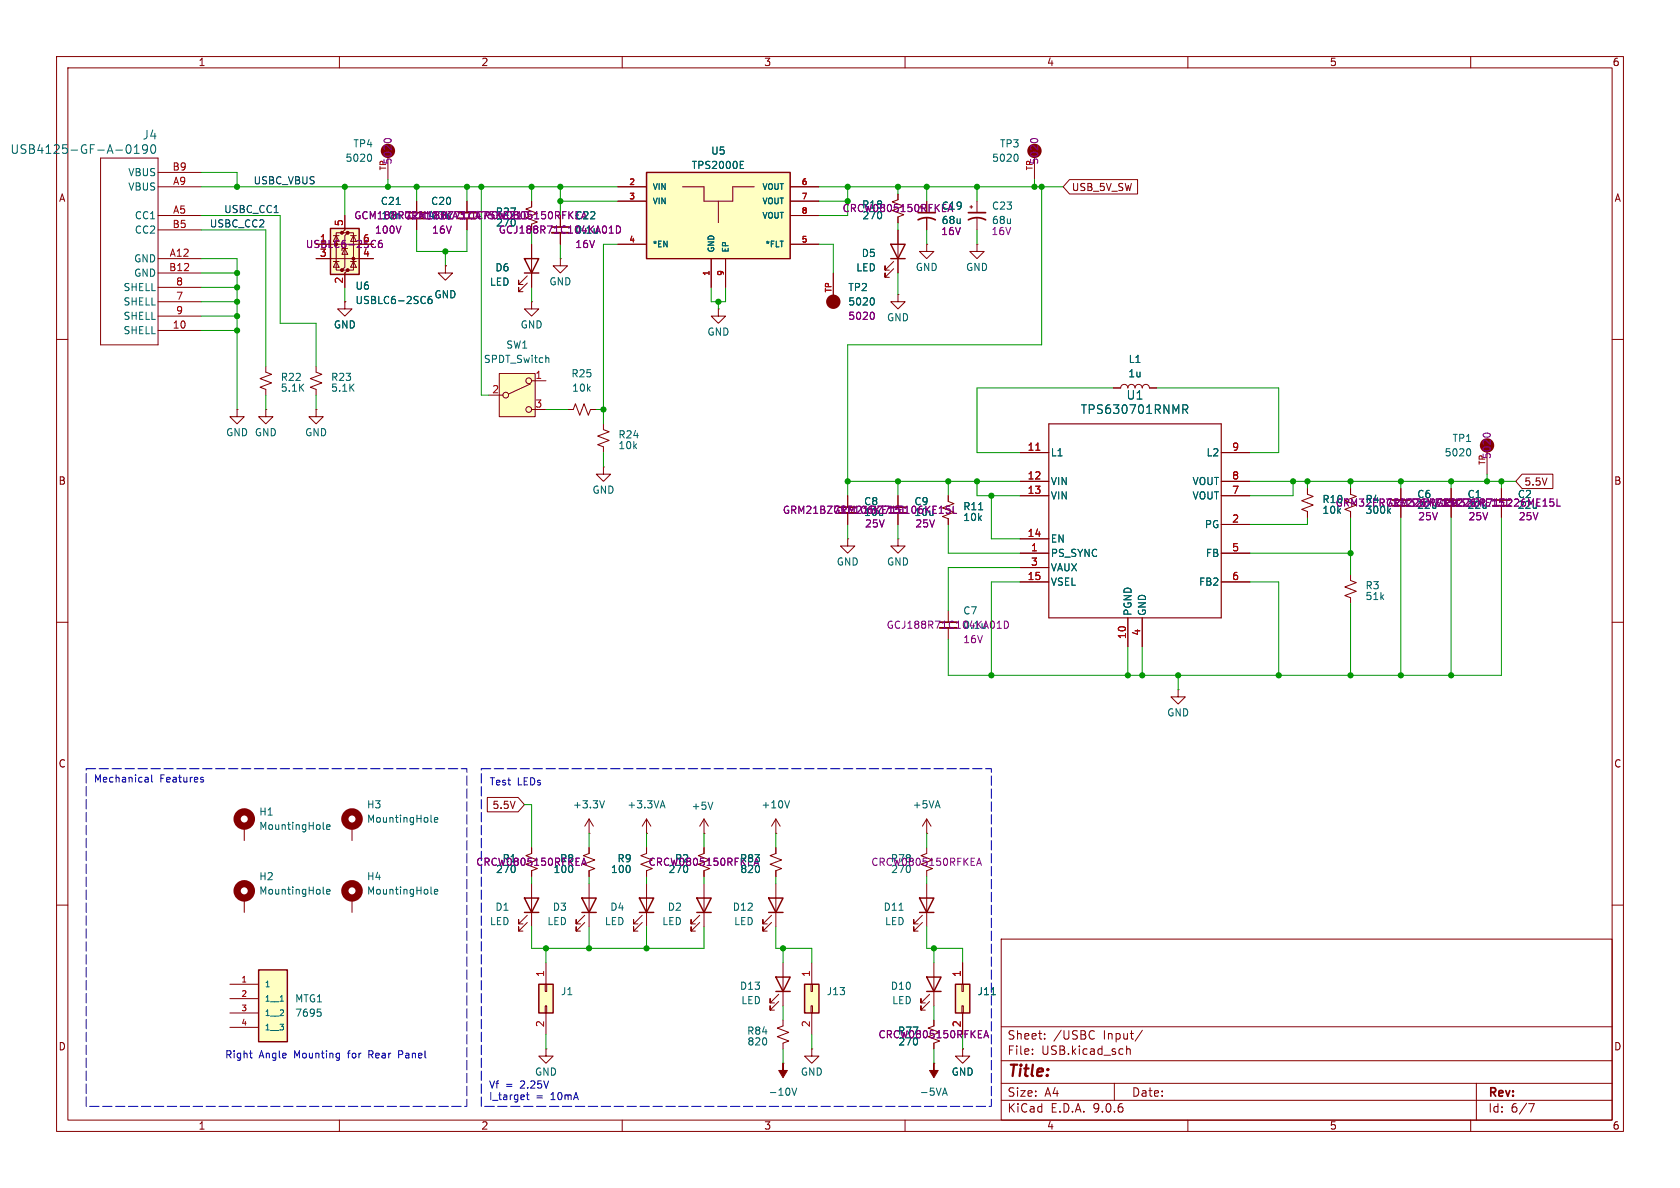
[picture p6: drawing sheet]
<svg xmlns="http://www.w3.org/2000/svg" width="297mm" height="210mm" viewBox="0 0 297 210" stroke-linecap="round" stroke-linejoin="round" font-family="sans-serif">
<g fill="none" stroke="#840000" stroke-width=".18">
<path d="M10 10h277v190h-277zM12 12h273v186h-273zM60 10v2M110 10v2M160 10v2M210 10v2M260 10v2M73.7 35.6v2M73.7 38.6v2M158.7 34.3v1l-1 .4 2.1 .7-2.1 .8 2.1 .8-1.1 .4v1M163.8 38.6v2M171.4 36.6h.6"/>
<path d="M171.7 36.3v.5M172.7 35.6v2M172.7 38.6v2M182.9 26.7v5.1M61 53.3v1.3h-1.3l1.3 1.3 1.2-1.3h-1.2M61 53.3h.1M78.7 47v1.3h-1.2l1.2 1.2 1.3-1.2h-1.3M78.7 47h.1M147.3 48.3v5M158 47.5l-1.5 1.5v-.7v.7h.7M158 46.2l-1.5 1.6v-.8v.8h.7M158.7 52.1v1.2h1.3l-1.3 1.3-1.2-1.3h1.2"/>
<path d="M158.7 52.1h.1M158.7 40.6v7.7M163.8 43.2v1.3h1.3l-1.3 1.2-1.2-1.2h1.2M163.8 43.2h.1M172.7 43.2v1.3h1.3l-1.3 1.2-1.3-1.2h1.3M172.7 43.2h.1M10 60h2M196.8 68.6h1.3a.64 .64 0 0 1 .7-.7 .64 .64 0 0 1 .6 .7 .64 .64 0 0 1 .6-.7 .64 .64 0 0 1 .7 .7 .64 .64 0 0 1 .6-.7 .64 .64 0 0 1 .6 .7 .64 .64 0 0 1 .7-.7 .64 .64 0 0 1 .6 .7h1.3M262.9 78.7v5.1M285 60h2M149.9 95.3v1.2h1.2l-1.2 1.3-1.3-1.3h1.3M149.9 95.3h.1"/>
<path d="M158.7 95.3v1.2h1.3l-1.3 1.3-1.2-1.3h1.2M158.7 95.3h.1M158.7 87.6v2.1M158.7 90.7v2M167.6 87.6v1l1.1 .4-2.1 .8 2.1 .8-2.1 .7 1 .4v1M180.3 80h5.1M180.3 85.1h5.1M180.3 87.6h5.1M180.3 95.3h5.1M180.3 97.8h5.1M215.9 80h5.1M215.9 85.1h5.1"/>
<path d="M215.9 87.6h5.1M215.9 97.8h5.1M215.9 92.7h5.1M231.1 86.4v1l1.1 .4-2.1 .7 2.1 .8-2.1 .7 1 .4v1M238.8 86.4v1l1 .4-2.1 .7 2.1 .8-2.1 .7 1.1 .4v1M247.6 86.4v2M247.6 89.4v2M256.5 86.4v2M256.5 89.4v2M265.4 86.4v2M265.4 89.4v2M10 110h2"/>
<path d="M180.3 100.3h5.1M180.3 102.9h5.1M199.4 109.2v5.1M201.9 109.2v5.1M215.9 102.9h5.1M238.8 101.6v1l1 .4-2.1 .8 2.1 .7-2.1 .8 1.1 .4v1M285 110h2M137.2 156.2v7.6M10 160h2M136.4 163.1l-1.5 1.5v-.8v.8h.7M136.4 161.8l-1.5 1.5v-.7v.7h.7M164.3 177l-1.5 1.6v-.8v.8h.8"/>
<path d="M164.3 175.8l-1.5 1.5v-.8v.8h.8M165.1 170.2v7.6M177 166h108v32h-108zM285 160h2M60 198v2M110 198v2M143.5 185.4v1.3h1.3l-1.3 1.3-1.3-1.3h1.3M143.5 185.4h.1M160 198v2M165.1 180.3v1.1l-1 .3 2 .8-2 .8 2 .7-1 .4v1M170.2 185.4v1.3h1.2l-1.2 1.3-1.3-1.3h1.3M170.2 185.4h.1"/>
<path d="M177 194.5h108M177 191.5h108M177 187.5h108M177 181.5h108M182.5 186.3v.1M182.5 185.5v.1M184.7 183.6v.1M184.7 182.8v.1M193.2 182.2l.3 .1M193.5 183.6l-.3 .1M197 191.5v3M199.2 184.9v1.5"/>
<path d="M199.2 185.5l.2-.1 .3 .1 .1 .9M202 182.1l-1.3 2M210 198v2M260 198v2M261 191.5v6.5M270.2 195.1h1l-.6 1.5"/>
</g>
<circle cx="147.3" cy="53.3" r=".63" fill="none" stroke="#840000" stroke-width="1.3"/>
<path d="M70 36.1h.8M179.7 27.2a.79 .79 0 0 1 0 1.3M154.3 52.6a.79 .79 0 0 1 0 1.3M209.1 71.6h.6l.3 .3-.2 .4-.7 .1M209.5 72.4l.5 .7M259.7 79.3a.79 .79 0 0 1 0 1.3M173 90.1h.7M245.5 90.3l.3 .4" fill="none" stroke="#006464" stroke-width=".18"/>
<path d="M182.2 24.8a.79 .79 0 0 1 1.3 0M154.3 55.2a.79 .79 0 0 1 0 1.3M262.2 76.9a.79 .79 0 0 1 1.3 0M167.3 89.5h.6M167.4 90h.3l.3 .2-.1 .4-.5 .1M168.5 89.5v1.2h.6M274 88.2h.7M274.6 88.8l.1 .1-.1 .5M275.3 88.2v1.3h.6M173.9 183.5l.5-1.3 .4 1.3M174.1 183.1h.6" fill="none" stroke="#840084" stroke-width=".18"/>
<path d="M157.5 43.2h2.5l-1.3 2.5zM157.5 45.7h2.5M135.9 158.8h2.5l-1.2 2.5zM135.9 161.3h2.5M163.8 172.7h2.6l-1.3 2.6zM163.8 175.3h2.6" fill="none" stroke="#840000" stroke-width=".25"/>
<path d="M72.1 37.6h3.1M162.3 38.9a3.2 3.2 0 0 1 3.1 0M162.3 37.6h3.1M171.2 38.9a3.2 3.2 0 0 1 3 0M171.2 37.6h3M157.2 89.7h3.1M246.1 88.4h3.1M255 88.4h3.1M263.9 88.4h3.1" fill="none" stroke="#840000" stroke-width=".3"/>
<path d="M72.1 38.6h3.1M157.2 90.7h3.1M246.1 89.4h3.1M255 89.4h3.1M263.9 89.4h3.1" fill="none" stroke="#840000" stroke-width=".33"/>
<path d="M185.4 74.9h30.5v34.3h-30.5z" fill="none" stroke="#840000" stroke-width=".2"/>
<path d="M183.1 79.6h.7" fill="none" stroke="#a90000" stroke-width=".18"/>
<path d="M58.4 40.4h5.1v8.1h-5.1z" fill="#ffffc2"/>
<g fill="#840000" stroke="#840000" stroke-width=".18">
<circle cx="60.5" cy="41.1" r=".25"/>
<circle cx="60.5" cy="47.8" r=".25"/>
<circle cx="61.5" cy="41.1" r=".25"/>
<circle cx="61.5" cy="47.8" r=".25"/>
<circle cx="62.5" cy="45.7" r=".25"/>
</g>
<g fill="none" stroke="#840000" stroke-width=".18">
<path d="M17.8 27.9h10.1v33.1h-10.1zM27.9 30.5h7.7M27.9 38.1h7.7M27.9 33h7.7M61 38.1v2.5l-.5 .5h1l-.5 .6v5.5l-.5 .6h1l-.5 .5v2.5M27.9 45.7h7.7M27.9 40.6h7.7M27.9 48.3h7.7M27.9 50.8h7.7M27.9 53.3h7.7M27.9 55.9h7.7M27.9 58.4h7.7"/>
<path d="M55.9 45.7h10.1M58.4 43.2h5.1M58.9 46.2h1M58.9 41.7h1M59.4 41.7l.5 1h-1zM59.4 46.2l.5 1h-1zM60.5 41.1h-1.1v6.7h1.1M61 43.9l.5 1.1h-1zM61.5 41.1h1v6.7h-1M62 46.2h1M62 41.7h1M62.5 41.7l.5 1h-1z"/>
<path d="M62.5 46.2l.5 1h-1zM167.6 108v2M167.6 111v2M208.3 121.9v1.3h1.2l-1.2 1.3-1.3-1.3h1.3M208.3 121.9h.1"/>
</g>
<path d="M58.4 40.4h5.1v8.1h-5.1z" fill="none" stroke="#840000" stroke-width=".25"/>
<path d="M22.7 25.6a.83 .83 0 0 1 .5 .6 .83 .83 0 0 1-.3 .8l-.2 .1M23.7 27.1h.9M23.7 26l.5-.4v1.5M25.5 25.6l-.3 .3 .1 .5 .5 .1 .3-.3M25.8 25.6l.2 .1a1.01 1.01 0 0 1-.4 1.4h-.3M27 25.6a.95 .95 0 0 0 0 1.5 .83 .83 0 0 0 .6-.6 .83 .83 0 0 0-.3-.8l-.1-.1M76.3 52.4l-.4 .1a.86 .86 0 0 0 0 1.2l.4-.2M76.3 52.9h-.4l-.2 .2" fill="none" stroke="#006464" stroke-width=".18"/>
<path d="M67.5 42.5l-.4 .1a.86 .86 0 0 0 0 1.2l.5-.2v-.4l-.2-.2h-.4l-.1 .2M176.3 111.1h.7M177.6 109.8a.64 .64 0 0 1 .7 .6 .64 .64 0 0 1-.7 .7z" fill="none" stroke="#840084" stroke-width=".18"/>
<path d="M166.1 110h3.1" fill="none" stroke="#840000" stroke-width=".3"/>
<path d="M166.1 111h3.1" fill="none" stroke="#840000" stroke-width=".33"/>
<path d="M168.9 174h2.5v5.1h-2.5z" fill="#ffffc2"/>
<path d="M102.9 158.8h2.5l-1.3 2.5zM113 158.8h2.6l-1.3 2.5zM102.9 161.3h2.5M113 161.3h2.6M168.9 174h2.5v5.1h-2.5z" fill="none" stroke="#840000" stroke-width=".25"/>
<g fill="none" stroke="#840000" stroke-width=".18">
<path d="M68.6 26.7v5.1M104.1 147.3h.1M104.1 149.9v1l-1 .4 2.1 .7-2.1 .8 2.1 .7-1.1 .4v1M104.1 144.8l-.7 1.3M104.1 144.8l.8 1.3M104.1 144.8v2.5M104.1 156.2v7.6M114.3 149.9v1l-1 .4 2 .7-2 .8 2 .7-1 .4v1M114.3 147.3h.1M114.3 144.8v2.5M114.3 156.2v7.6M114.3 144.8l-.8 1.3"/>
<path d="M114.3 144.8l.8 1.3M124.5 149.9v1l-1.1 .4 2.1 .7-2.1 .8 2.1 .7-1 .4v1M124.5 147.3h.1M124.5 144.8v2.5M124.5 144.8l-.8 1.3M124.5 144.8l.7 1.3M137.2 149.9v1l-1.1 .4 2.1 .7-2.1 .8 2.1 .7-1 .4v1M137.2 147.3h.1M137.2 144.8v2.5M137.2 144.8l-.8 1.3M137.2 144.8l.7 1.3M163.8 147.3h.1"/>
<path d="M163.8 144.8l-.7 1.3M163.8 144.8l.8 1.3M163.8 144.8v2.5M103.4 163.1l-1.5 1.5v-.8v.8h.7M103.4 161.8l-1.5 1.5v-.7v.7h.7M113.5 163.1l-1.5 1.5v-.8v.8h.8M113.5 161.8l-1.5 1.5v-.7v.7h.8M170.1 174h.2v1.3h-.2zM170.1 177.8h.2v1.3h-.2zM170.2 170.2v3.8M170.2 179.1v3.8M96.5 185.4v1.3h1.3l-1.3 1.3-1.3-1.3h1.3"/>
<path d="M96.5 185.4h.1"/>
</g>
<path d="M65.4 27.2a.79 .79 0 0 1 0 1.3M106.9 141.5l-.5 1.3M116.8 142.5h.6M117.1 141.5l.5 1.3M126 141.8l-.4 1.3M139.6 141.5l-.4 1.3M175.3 175.8h.7" fill="none" stroke="#006464" stroke-width=".18"/>
<path d="M67.9 24.8a.79 .79 0 0 1 1.3 0" fill="none" stroke="#840084" stroke-width=".18"/>
<path d="M95.2 174h2.6v5.1h-2.6z" fill="#ffffc2"/>
<path d="M92.7 158.8h2.5l-1.2 2.5zM123.2 158.8h2.5l-1.2 2.5zM162.6 158.8h2.5l-1.3 2.5zM92.7 161.3h2.5M95.2 174h2.6v5.1h-2.6zM123.2 161.3h2.5M137.2 172.7h2.5l-1.3 2.6zM137.2 175.3h2.5M162.6 161.3h2.5" fill="none" stroke="#840000" stroke-width=".25"/>
<g fill="none" stroke="#840000" stroke-width=".18">
<path d="M82.5 35.6v2M82.5 38.6v2M94 35.6v1l-1 .4 2 .7-2 .8 2 .7-1 .4M99.1 38.1v2M99.1 41.1v2.1M127 54.6v1.3h1.3l-1.3 1.3-1.3-1.3h1.3M127 54.6h.1M100.3 72.4h1l.4-1 .8 2 .8-2 .7 2 .4-1h1M106.7 74.9v1l1 .4-2 .8 2 .8-2 .7 1 .4v1M106.7 82.6v1.2h1.2l-1.2 1.3-1.3-1.3h1.3M106.7 82.6h.1M149.9 87.6v2.1"/>
<path d="M149.9 90.7v2M94 156.2v7.6M124.5 156.2v7.6M163.8 156.2v7.6M93.2 163.1l-1.5 1.5v-.8v.8h.8M93.2 161.8l-1.5 1.5v-.7v.7h.8M96.4 174h.2v1.3h-.2zM96.4 177.8h.2v1.3h-.2zM96.5 170.2v3.8M96.5 179.1v3.8M123.7 163.1l-1.5 1.5v-.8v.8h.7M123.7 161.8l-1.5 1.5v-.7v.7h.7"/>
<path d="M137.7 177l-1.6 1.6v-.8v.8h.8M137.7 175.8l-1.6 1.5v-.8v.8h.8M138.4 170.2v7.6M163.1 163.1l-1.6 1.5v-.8v.8h.8M163.1 161.8l-1.6 1.5v-.7v.7h.8M138.4 188h.1M138.4 180.3v1.1l-1 .3 2 .8-2 .8 2 .7-1 .4v1M165.1 188h.1"/>
</g>
<g fill="#840000" stroke="#840000" stroke-width=".18">
<path d="M138.4 188v1.2h.8l-.8 1.3-.7-1.3h.7z"/>
<path d="M165.1 188v1.2h.8l-.8 1.3-.8-1.3h.8z"/>
</g>
<path d="M158.9 160.9h.8M140 192.3l.4 1.3 .4-1.3M166.7 193.3h.6M167 192.3l.5 1.3" fill="none" stroke="#006464" stroke-width=".18"/>
<path d="M81 37.6h3.1M97.5 40.1h3.1M148.3 89.7h3.1" fill="none" stroke="#840000" stroke-width=".3"/>
<path d="M81 38.6h3.1M97.5 41.1h3.1M148.3 90.7h3.1" fill="none" stroke="#840000" stroke-width=".33"/>
<path d="M109 39.9a.64 .64 0 0 1 .7 .7 .64 .64 0 0 1-.7 .6zM107.7 41.2h.7" fill="none" stroke="#840084" stroke-width=".18"/>
<path d="M114.3 30.5h25.4v15.2h-25.4z" fill="#ffffc2"/>
<path d="M114.3 30.5h25.4v15.2h-25.4z" fill="none" stroke="#840000" stroke-width=".25"/>
<g fill="none" stroke="#840000" stroke-width=".18">
<path d="M109.2 33h5.1M109.2 35.6h5.1M120.6 33h3.9v2.6h5v-2.6h3.8M127 35.6v3.8M139.7 33h5.1M139.7 35.6h5.1M139.7 38.1h5.1M94 53.3v1.3h1.2l-1.2 1.3-1.3-1.3h1.3M94 53.3h.1M109.2 43.2h5.1M125.7 45.7v5.1M128.3 45.7v5.1"/>
<path d="M139.7 43.2h5.1"/>
</g>
<path d="M130.9 29.1h.4M130.9 29.8h.6M130.9 28.5h.6" fill="none" stroke="#006464" stroke-width=".18"/>
<path d="M88.3 66h6.3v7.7h-6.3z" fill="#ffffc2"/>
<g fill="none" stroke="#840000" stroke-width=".18">
<path d="M93.2 50l-1.5 1.6v-.8v.8h.8M93.2 48.8l-1.5 1.5v-.8v.8h.8M94 43.2v7.6M99.1 45.7v1.3h1.2l-1.2 1.3-1.3-1.3h1.3M99.1 45.7h.1M86.4 69.9h2.5M88.3 66h6.3v7.7h-6.3zM93.8 67.9l-3.9 1.7M94 67.3h2.5M94 72.4h2.5M43.2 158.8v2.5M62.2 158.8v2.5"/>
<circle cx="89.4" cy="69.9" r=".51"/>
<circle cx="93.5" cy="72.4" r=".51"/>
<circle cx="93.5" cy="67.3" r=".51"/>
</g>
<path d="M96.9 63.2l.1 .2v.7M57.1 157.9l.2 .2M57.7 157.6l.6-.1v-.2l-.4-.1-.2 .2 .1 .6h.5M76.2 157.9l.2 .2M76.8 157.6l.6-.1-.1-.2-.3-.1-.2 .2 .1 .6h.4" fill="none" stroke="#006464" stroke-width=".18"/>
<path d="M92.7 45.7h2.5l-1.2 2.6zM92.7 48.3h2.5" fill="none" stroke="#840000" stroke-width=".25"/>
<g fill="none" stroke="#840000" stroke-width="1.3">
<circle cx="43.2" cy="157.5" r="1.27"/>
<circle cx="62.2" cy="157.5" r="1.27"/>
</g>
<path d="M45.7 171.5h5.1v12.7h-5.1z" fill="#ffffc2"/>
<path d="M45.7 171.5h5.1v12.7h-5.1z" fill="none" stroke="#840000" stroke-width=".25"/>
<g fill="none" stroke="#840000" stroke-width=".18">
<path d="M41.9 72.4v1.3h-1.3l1.3 1.2 1.3-1.2h-1.3M41.9 72.4h.1M47 64.8v1l1 .4-2 .7 2 .8-2 .8 1 .3v1.1M47 72.4v1.3h-1.3l1.3 1.2 1.3-1.2h-1.3M47 72.4h.1M55.9 64.8v1l1 .4-2 .7 2 .8-2 .8 1 .3v1.1M55.9 72.4v1.3h-1.3l1.3 1.2 1.2-1.2h-1.2M55.9 72.4h.1M43.2 146.1v2.5M62.2 146.1v2.5M94 149.9v1l-1 .4 2 .7-2 .8 2 .7-1 .4v1M163.8 149.9v1l-1 .4 2 .7-2 .8 2 .7-1 .4v1"/>
<path d="M40.6 174h5.1M40.6 176.5h5.1M40.6 179.1h5.1M40.6 181.6h5.1"/>
</g>
<path d="M57.1 146.4l.2 .2M57.7 146.2l.6-.1v-.3h-.4l-.2 .2 .1 .6h.5M76.2 145.2l.2 .2M76.8 144.9l.6-.1-.1-.2-.3-.1-.2 .2 .1 .6h.4M49.5 177h.6M56.1 178.4h.6M56.5 178.9l.3 .2v.3l-.3 .2" fill="none" stroke="#006464" stroke-width=".18"/>
<g fill="none" stroke="#840000" stroke-width="1.3">
<circle cx="43.2" cy="144.8" r="1.27"/>
<circle cx="62.2" cy="144.8" r="1.27"/>
</g>
<path d="M102.8 153l.4-1.3 .5 1.3M102.9 152.6h.6M172.7 153l.4-1.3 .4 1.3M172.8 152.6h.6" fill="none" stroke="#840084" stroke-width=".18"/>
<path d="M142.2 174h2.6v5.1h-2.6z" fill="#ffffc2"/>
<path d="M142.2 174h2.6v5.1h-2.6z" fill="none" stroke="#840000" stroke-width=".25"/>
<g fill="none" stroke="#840000" stroke-width=".18">
<path d="M61 38.1v2.5M73.7 35.6v2M73.7 38.6v2M82.5 35.6v2M82.5 38.6v2M94 35.6v1M99.1 38.1v2M109.2 33h5.1M109.2 35.6h5.1M139.7 33h5.1M139.7 35.6h5.1M139.7 38.1h5.1"/>
<path d="M158.7 34.3v1M158.7 38.4v1M163.8 38.6v2M189.1 31.7h12v2.6h-12l-1.1-1.3zM55.9 45.7h2.5M61 53.3h.1M61 48.3v2.5M63.5 45.7h2.5M78.7 47h.1M94 43.2v2.5M94 48.3v2.5M99.1 41.1v2.1"/>
<path d="M109.2 43.2h5.1M125.7 45.7v5.1M128.3 45.7v5.1M139.7 43.2h5.1M147.3 48.3v5M158.7 40.6v2.6M158.7 45.7v2.6M196.8 68.6h1.3M203.2 68.6h1.3M149.9 87.6v2.1M149.9 90.7v2M158.7 87.6v2.1"/>
<path d="M158.7 90.7v2M167.6 87.6v1M167.6 91.7v1M180.3 80h5.1M180.3 85.1h5.1M180.3 87.6h5.1M180.3 95.3h5.1M180.3 97.8h5.1M215.9 80h5.1M215.9 85.1h5.1M215.9 87.6h5.1M215.9 97.8h5.1"/>
<path d="M215.9 92.7h5.1M231.1 86.4v1M231.1 90.4v1M238.8 86.4v1M238.8 90.4v1M247.6 86.4v2M247.6 89.4v2M256.5 86.4v2M256.5 89.4v2M265.4 86.4v2M265.4 89.4v2M269.1 83.8h5.4v2.6h-5.4l-1.1-1.3z"/>
<path d="M180.3 100.3h5.1M180.3 102.9h5.1M199.4 109.2v5.1M201.9 109.2v5.1M215.9 102.9h5.1M86.2 141h5.4l1.1 1.2-1.1 1.3h-5.4zM94 149.9v1M94 153.9v1M104.1 149.9v1M104.1 153.9v1M114.3 149.9v1M114.3 153.9v1"/>
<path d="M124.5 149.9v1M124.5 153.9v1M137.2 149.9v1M137.2 153.9v1M143.4 174h.2v1.3h-.2zM143.4 177.8h.2v1.3h-.2zM143.5 170.2v3.8M143.5 179.1v3.8M170.2 170.2v3.8M170.2 179.1v3.8M165.1 180.3v1.1M165.1 184.4v1"/>
<path d="M170.2 185.4h.1"/>
</g>
<g fill="none" stroke="#009600" stroke-width=".18">
<path d="M35.6 33h73.6M35.6 30.5h6.3v2.5M35.6 38.1h13.9v19.1h6.4v7.6M61 33v5.1M68.6 31.8v1.2M73.7 33v2.6M82.5 33v2.6M85.1 33v36.9h1.3M94 33v2.6M99.1 33v5.1M99.1 35.6h10.1M144.8 33h43.2"/>
<path d="M144.8 38.1h5.1M149.9 33v2.6h-5.1M158.7 33v1.3M158.7 39.4v1.2M163.8 33v2.6M172.7 33v2.6M182.9 31.8v1.2M184.1 33v28h-34.2v26.6M35.6 45.7h6.3v26.7M35.6 40.6h11.4v24.2M35.6 53.3h6.3M35.6 55.9h6.3"/>
<path d="M35.6 58.4h6.3M35.6 48.3h6.3M35.6 50.8h6.3M61 50.8v2.5M73.7 40.6v3.9h8.8v-3.9M78.7 44.5v2.5M94 40.6v2.6M94 50.8v2.5M99.1 43.2v2.5M109.2 43.2h-2.5v31.7M125.7 50.8v2.5h2.6v-2.5M127 53.3v1.3"/>
<path d="M144.8 43.2h2.5v5.1M158.7 48.3v3.8M163.8 40.6v2.6M172.7 40.6v2.6M47 69.9v2.5M55.9 69.9v2.5M96.5 72.4h3.8M105.4 72.4h1.3M196.8 68.6h-24.1v11.4h7.6M204.5 68.6h21.6v11.4h-5.1M106.7 80v2.6M149.9 85.1h30.4"/>
<path d="M149.9 92.7v2.6M158.7 85.1v2.5M158.7 92.7v2.6M167.6 92.7v5.1h12.7M167.6 85.1v2.5M172.7 85.1v2.5h7.6M175.3 87.6v7.7h5M221 97.8h17.8M221 85.1h47M228.6 85.1v2.5h-7.6M231.1 85.1v1.3M231.1 91.4v1.3h-10.1"/>
<path d="M238.8 85.1v1.3M238.8 91.4v10.2M247.6 85.1v1.3M247.6 91.4v28M256.5 85.1v1.3M256.5 91.4v28M262.9 83.8v1.3M265.4 91.4v28h-97.8v-6.4M265.4 85.1v1.3M180.3 102.9h-5v16.5M180.3 100.3h-12.7v7.7M199.4 114.3v5.1"/>
<path d="M201.9 114.3v5.1M208.3 119.4v2.5M221 102.9h5.1v16.5M238.8 106.7v12.7M92.7 142.2h1.3v7.7M94 154.9v1.3M104.1 147.3v2.6M104.1 154.9v1.3M114.3 147.3v2.6M114.3 154.9v1.3M124.5 147.3v2.6M124.5 154.9v1.3"/>
<path d="M137.2 147.3v2.6M137.2 154.9v1.3M163.8 147.3v2.6M163.8 154.9v1.3M94 163.8v3.8h30.5v-3.8M96.5 167.6v2.6M104.1 163.8v3.8M114.3 163.8v3.8M137.2 163.8v3.8h6.3v2.6M138.4 167.6v2.6M138.4 177.8v2.5M163.8 163.8v3.8h6.4v2.6"/>
<path d="M165.1 167.6v2.6M165.1 177.8v2.5M96.5 182.9v2.5M138.4 185.4v2.6M143.5 182.9v2.5M165.1 185.4v2.6M170.2 182.9v2.5"/>
</g>
<g fill="none" stroke="#0000c2" stroke-width=".18">
<path d="M25.8 137.4h.2l.2 .2v.7M26.2 138.2l-.4 .1M26.2 137.7l-.4 .1M26.8 137v1.1l.2 .2M35.6 137.4l.3 .1M35.6 137.8l.3 .1 .1 .2-.2 .2h-.2M44.1 186.2h.5M44.4 187h.2M59.7 186.2h.3M60 187h-.3M60 186.2v1l-.2 .2M70.5 186.4h.5"/>
<path d="M71 185.7h-.5v1.3M93.1 193.5h.4M93.2 193.1v1.1l.3 .2"/>
</g>
<path d="M15.2 135.9h67.3v59.7h-67.3zM85.1 135.9h90.2v59.7h-90.2z" fill="none" stroke="#0000c2" stroke-width=".18" stroke-dasharray="1.7 .6"/>
<path d="M70 36.1h.8M130.9 29.1h.4M130.9 29.8h.6M130.9 28.5h.6M76.3 52.4l-.4 .1a.86 .86 0 0 0 0 1.2l.4-.2M76.3 52.9h-.4l-.2 .2M154.3 52.6a.79 .79 0 0 1 0 1.3M209.1 71.6h.6l.3 .3-.2 .4-.7 .1M209.5 72.4l.5 .7M173 90.1h.7M245.5 90.3l.3 .4M175.3 175.8h.7" fill="none" stroke="#006464" stroke-width=".18"/>
<g fill="none" stroke="#840084" stroke-width=".18">
<path d="M109 39.9a.64 .64 0 0 1 .7 .7 .64 .64 0 0 1-.7 .6zM67.5 42.5l-.4 .1a.86 .86 0 0 0 0 1.2l.5-.2v-.4l-.2-.2h-.4l-.1 .2M107.7 41.2h.7M154.3 55.2a.79 .79 0 0 1 0 1.3M167.3 89.5h.6M167.4 90h.3l.3 .2-.1 .4-.5 .1M168.5 89.5v1.2h.6M274 88.2h.7M274.6 88.8l.1 .1-.1 .5M275.3 88.2v1.3h.6M102.8 153l.4-1.3 .5 1.3M102.9 152.6h.6"/>
<path d="M173.9 183.5l.5-1.3 .4 1.3M174.1 183.1h.6"/>
</g>
<path d="M183.1 79.6h.7" fill="none" stroke="#a90000" stroke-width=".18"/>
<g fill="#009600" stroke="#009600" stroke-width=".18">
<circle cx="247.6" cy="85.1" r=".46"/>
<circle cx="247.6" cy="119.4" r=".46"/>
<circle cx="256.5" cy="119.4" r=".46"/>
<circle cx="265.4" cy="85.1" r=".46"/>
<circle cx="238.8" cy="97.8" r=".46"/>
<circle cx="238.8" cy="119.4" r=".46"/>
<circle cx="262.9" cy="85.1" r=".46"/>
<circle cx="256.5" cy="85.1" r=".46"/>
<circle cx="172.7" cy="85.1" r=".46"/>
<circle cx="167.6" cy="85.1" r=".46"/>
<circle cx="149.9" cy="85.1" r=".46"/>
<circle cx="158.7" cy="85.1" r=".46"/>
<circle cx="163.8" cy="33" r=".46"/>
<circle cx="172.7" cy="33" r=".46"/>
<circle cx="149.9" cy="33" r=".46"/>
<circle cx="158.7" cy="33" r=".46"/>
<circle cx="149.9" cy="35.6" r=".46"/>
<circle cx="184.1" cy="33" r=".46"/>
<circle cx="182.9" cy="33" r=".46"/>
<circle cx="228.6" cy="85.1" r=".46"/>
<circle cx="231.1" cy="85.1" r=".46"/>
<circle cx="238.8" cy="85.1" r=".46"/>
<circle cx="226.1" cy="119.4" r=".46"/>
<circle cx="208.3" cy="119.4" r=".46"/>
<circle cx="199.4" cy="119.4" r=".46"/>
<circle cx="201.9" cy="119.4" r=".46"/>
<circle cx="175.3" cy="87.6" r=".46"/>
<circle cx="175.3" cy="119.4" r=".46"/>
<circle cx="68.6" cy="33" r=".46"/>
<circle cx="73.7" cy="33" r=".46"/>
<circle cx="41.9" cy="53.3" r=".46"/>
<circle cx="41.9" cy="48.3" r=".46"/>
<circle cx="41.9" cy="50.8" r=".46"/>
<circle cx="41.9" cy="33" r=".46"/>
<circle cx="78.7" cy="44.5" r=".46"/>
<circle cx="61" cy="33" r=".46"/>
<circle cx="96.5" cy="167.6" r=".46"/>
<circle cx="104.1" cy="167.6" r=".46"/>
<circle cx="114.3" cy="167.6" r=".46"/>
<circle cx="99.1" cy="35.6" r=".46"/>
<circle cx="106.7" cy="72.4" r=".46"/>
<circle cx="82.5" cy="33" r=".46"/>
<circle cx="85.1" cy="33" r=".46"/>
<circle cx="94" cy="33" r=".46"/>
<circle cx="99.1" cy="33" r=".46"/>
<circle cx="127" cy="53.3" r=".46"/>
<circle cx="41.9" cy="55.9" r=".46"/>
<circle cx="41.9" cy="58.4" r=".46"/>
<circle cx="165.1" cy="167.6" r=".46"/>
<circle cx="138.4" cy="167.6" r=".46"/>
</g>
<text font-size="2.8" fill="#840000" x="178" y="190.9">Title:</text>
<g font-size="2.1" fill="#006464">
<text x="1.7" y="27.4">USB4125-GF-A-0190</text>
<text x="25.1" y="24.9">J4</text>
<text x="199.1" y="70.8">U1</text>
<text x="191" y="73.4">TPS630701RNMR</text>
</g>
<g font-size="2.1" fill="#840000">
<text x="178" y="184">Sheet:</text>
<text x="186.2" y="184">/USBC</text>
<text x="195.1" y="184">Input/</text>
<text x="178" y="186.7">File:</text>
<text x="184.1" y="186.7">USB.kicad_sch</text>
<text x="178" y="196.9">KiCad</text>
<text x="178" y="194.1">Size:</text>
<text x="184.7" y="194.1">A4</text>
<text x="185.7" y="196.9">E.D.A.</text>
<text x="193.3" y="196.9">9.0.6</text>
<text x="200" y="194.1">Date:</text>
<text x="263" y="194.3">Rev:</text>
<text x="263" y="196.9">Id:</text>
<text x="267.1" y="196.9">6/7</text>
</g>
<g font-size="1.8" fill="#840000">
<text x="35" y="11.9">1</text>
<text x="85" y="11.9">2</text>
<text x="135" y="11.9">3</text>
<text x="185" y="11.9">4</text>
<text x="235" y="11.9">5</text>
<text x="285" y="11.9">6</text>
<text x="10.3" y="35.9">A</text>
<text x="189.4" y="34">USB_5V_SW</text>
<text x="285.3" y="35.9">A</text>
<text x="148.9" y="37.7">CRCW0805150RFKEAC19</text>
<text x="54" y="44">USBLC6-2SC6</text>
<text x="10.3" y="85.9">B</text>
<text x="269.4" y="86">5.5V</text>
<text x="285.3" y="85.9">B</text>
<text x="10.3" y="135.9">C</text>
<text x="285.3" y="135.9">C</text>
<text x="87" y="143.2">5.5V</text>
<text x="10.3" y="185.9">D</text>
<text x="285.3" y="185.9">D</text>
<text x="35" y="199.9">1</text>
<text x="85" y="199.9">2</text>
<text x="135" y="199.9">3</text>
<text x="185" y="199.9">4</text>
<text x="235" y="199.9">5</text>
<text x="285" y="199.9">6</text>
</g>
<g font-size="1.8" fill="#006464">
<text x="61" y="28.8">5020</text>
<text x="62.4" y="26.3">TP4</text>
<text x="125.6" y="27.5">U5</text>
<text x="175.3" y="28.8">5020</text>
<text x="176.7" y="26.3">TP3</text>
<text x="22.6" y="31.3">VBUS</text>
<text x="22.6" y="33.9">VBUS</text>
<text x="122.2" y="30.1">TPS2000E</text>
<text x="23.7" y="39">CC1</text>
<text x="23.7" y="41.5">CC2</text>
<text x="67.2" y="36.4">C21</text>
<text x="76.1" y="36.4">C20</text>
<text x="84.1" y="39">CRCW0805150RFKEAC22</text>
<text x="175.3" y="37.3">C23</text>
<text x="23.6" y="46.6">GND</text>
<text x="152.2" y="45.6">D5</text>
<text x="21.7" y="51.7">SHELL</text>
<text x="23.6" y="49.1">GND</text>
<text x="62.7" y="53.9">USBLC6-2SC6</text>
<text x="62.7" y="51.4">U6</text>
<text x="76.7" y="52.9">GND</text>
<text x="86.5" y="50.7">LED</text>
<text x="87.5" y="48.2">D6</text>
<text x="97" y="50.6">GND</text>
<text x="149.9" y="51.7">TP2</text>
<text x="151.3" y="48.2">LED</text>
<text x="161.8" y="48.1">GND</text>
<text x="170.7" y="48.1">GND</text>
<text x="21.7" y="54.2">SHELL</text>
<text x="21.7" y="56.7">SHELL</text>
<text x="21.7" y="59.3">SHELL</text>
<text x="58.9" y="58.3">GND</text>
<text x="91.9" y="58.3">GND</text>
<text x="125" y="59.5">GND</text>
<text x="149.9" y="54.2">5020</text>
<text x="156.7" y="57">GND</text>
<text x="85.4" y="64.4">SPDT_Switch</text>
<text x="89.4" y="61.8">SW1</text>
<text x="199.4" y="64.4">L1</text>
<text x="49.5" y="67.5">R22</text>
<text x="49.5" y="69.4">5.1K</text>
<text x="58.4" y="67.5">R23</text>
<text x="58.4" y="69.4">5.1K</text>
<text x="100.9" y="66.9">R25</text>
<text x="101" y="69.4">10k</text>
<text x="199.4" y="66.9">1u</text>
<text x="39.9" y="77.3">GND GND</text>
<text x="53.8" y="77.3">GND</text>
<text x="109.2" y="77.7">R24</text>
<text x="109.2" y="79.6">10k</text>
<text x="185.7" y="80.9">L1</text>
<text x="213.2" y="80.9">L2</text>
<text x="255.3" y="80.9">5020</text>
<text x="256.7" y="78.3">TP1</text>
<text x="104.6" y="87.5">GND</text>
<text x="185.7" y="86">VIN</text>
<text x="185.7" y="88.5">VIN</text>
<text x="210.7" y="86">VOUT</text>
<text x="210.7" y="88.5">VOUT</text>
<text x="233.7" y="89.1">R10</text>
<text x="241.3" y="89.1">R4</text>
<text x="170.2" y="92.3">10k</text>
<text x="170.2" y="90.4">R11</text>
<text x="212.9" y="93.6">PG</text>
<text x="233.7" y="91">10k</text>
<text x="147.8" y="100.2">GND</text>
<text x="156.7" y="100.2">GND</text>
<text x="185.7" y="96.1">EN</text>
<text x="185.7" y="98.7">PS_SYNC</text>
<text x="185.7" y="101.2">VAUX</text>
<text x="213.1" y="98.7">FB</text>
<text x="185.7" y="103.7">VSEL</text>
<text x="211.9" y="103.7">FB2</text>
<text x="241.3" y="104.4">R3</text>
<text x="241.3" y="106.3">51k</text>
<text x="170.2" y="108.8">C7</text>
<text x="200.3" y="109" transform="rotate(-90 200.3 109)">PGND</text>
<text x="202.8" y="109" transform="rotate(-90 202.8 109)">GND</text>
<text x="206.2" y="126.8">GND</text>
<text x="64.8" y="143.1">H3</text>
<text x="101.2" y="143.1">+3.3V</text>
<text x="110.8" y="143.1">+3.3VA</text>
<text x="122.2" y="143.4">+5V</text>
<text x="134.5" y="143.1">+10V</text>
<text x="161.2" y="143.1">+5VA</text>
<text x="45.7" y="144.4">H1</text>
<text x="45.7" y="146.9">MountingHole</text>
<text x="64.8" y="145.6">MountingHole</text>
<text x="45.7" y="155.8">H2</text>
<text x="64.8" y="155.8">H4</text>
<text x="107.9" y="154.5">100</text>
<text x="109.1" y="152.6">R9</text>
<text x="130.7" y="152.6">R83</text>
<text x="130.8" y="154.5">820</text>
<text x="45.7" y="158.3">MountingHole</text>
<text x="64.8" y="158.3">MountingHole</text>
<text x="87.5" y="161.2">D1</text>
<text x="97.6" y="161.2">D3</text>
<text x="107.8" y="161.2">D4</text>
<text x="118" y="161.2">D2</text>
<text x="129.4" y="161.2">D12</text>
<text x="156.1" y="161.2">D11</text>
<text x="86.5" y="163.7">LED</text>
<text x="96.7" y="163.7">LED</text>
<text x="106.8" y="163.7">LED</text>
<text x="117" y="163.7">LED</text>
<text x="129.7" y="163.7">LED</text>
<text x="156.4" y="163.7">LED</text>
<text x="52.1" y="177.4">MTG1</text>
<text x="52.1" y="179.9">7695</text>
<text x="99.1" y="176.1">J1</text>
<text x="130.7" y="175.2">D13</text>
<text x="131" y="177.7">LED</text>
<text x="146.1" y="176.1">J13</text>
<text x="157.4" y="175.2">D10</text>
<text x="157.6" y="177.7">LED</text>
<text x="172.7" y="176.1">J11</text>
<text x="132" y="183.1">R84</text>
<text x="132" y="185">820</text>
<text x="94.5" y="190.3">GND</text>
<text x="141.5" y="190.3">GND</text>
<text x="168.1" y="190.3">GND</text>
<text x="135.8" y="193.9">-10V</text>
<text x="162.5" y="193.9">-5VA</text>
</g>
<g font-size="1.8" fill="#840084">
<text x="69.4" y="29.2" transform="rotate(-90 69.4 29.2)">5020</text>
<text x="183.7" y="29.2" transform="rotate(-90 183.7 29.2)">5020</text>
<text x="62.5" y="39">GCM188R72A103KA37D</text>
<text x="66.2" y="41.5">100V</text>
<text x="67.3" y="39">10n GRM188Z71C475KE21D</text>
<text x="75.6" y="39">4.7u</text>
<text x="76.3" y="41.5">16V</text>
<text x="87.5" y="38.3">R27</text>
<text x="87.6" y="40.2">270</text>
<text x="88.1" y="41.5">GCJ188R71C104KA01D</text>
<text x="101.6" y="41.5">0.1u</text>
<text x="152.3" y="37.1">R18</text>
<text x="152.4" y="39">270</text>
<text x="166.3" y="41.8">16V</text>
<text x="166.4" y="39.8">68u</text>
<text x="175.2" y="41.8">16V</text>
<text x="175.3" y="39.8">68u</text>
<text x="101.6" y="44">16V</text>
<text x="149.9" y="56.7">5020</text>
<text x="263.8" y="81.3" transform="rotate(-90 263.8 81.3)">5020</text>
<text x="152.7" y="89.5">C8</text>
<text x="161.6" y="89.5">C9</text>
<text x="236" y="89.8">GRM32ER71E226ME15L</text>
<text x="244.9" y="89.8">GRM32ER71E226ME15L</text>
<text x="250.5" y="88.2">C6</text>
<text x="259.3" y="88.2">C1</text>
<text x="268.2" y="88.2">C2</text>
<text x="138.3" y="91">GRM21BZ71E106KE15L</text>
<text x="147.2" y="91">GRM21BZ71E106KE15L</text>
<text x="152.7" y="91.4">10u</text>
<text x="152.8" y="93.4">25V</text>
<text x="161.6" y="91.4">10u</text>
<text x="161.7" y="93.4">25V</text>
<text x="241.3" y="91">300k</text>
<text x="250.5" y="90.1">22u GRM32ER71E226ME15L</text>
<text x="250.6" y="92.2">25V</text>
<text x="259.3" y="90.1">22u</text>
<text x="259.5" y="92.2">25V</text>
<text x="268.2" y="90.1">22u</text>
<text x="268.4" y="92.2">25V</text>
<text x="156.7" y="111.4">GCJ188R71C104KA01D</text>
<text x="170.2" y="111.4">0.1u</text>
<text x="170.2" y="113.9">16V</text>
<text x="84.1" y="153.3">CRCW0805150RFKEA</text>
<text x="87.6" y="154.5">270</text>
<text x="88.7" y="152.6">R1</text>
<text x="97.8" y="154.5">100</text>
<text x="98.9" y="152.6">R8</text>
<text x="114.6" y="153.3">CRCW0805150RFKEA</text>
<text x="118.1" y="154.5">270</text>
<text x="119.2" y="152.6">R2</text>
<text x="153.9" y="153.3">CRCW0805150RFKEA</text>
<text x="157.4" y="152.6">R78</text>
<text x="157.4" y="154.5">270</text>
<text x="155.2" y="183.7">CRCW0805150RFKEA</text>
<text x="158.7" y="183.1">R77</text>
<text x="158.7" y="185">270</text>
</g>
<g font-size="1.8" fill="#a90000">
<text x="30.4" y="30.2">B9</text>
<text x="30.5" y="32.8">A9</text>
<text x="30.4" y="40.4">B5</text>
<text x="30.5" y="37.8">A5</text>
<text x="60.7" y="40.1" transform="rotate(-90 60.7 40.1)">5</text>
<text x="29.9" y="45.5">A12</text>
<text x="56.4" y="42.9">1</text>
<text x="56.4" y="45.5">3</text>
<text x="64.1" y="42.9">6</text>
<text x="64.1" y="45.5">4</text>
<text x="29.8" y="48">B12</text>
<text x="31" y="50.5">8</text>
<text x="31" y="53.1">7</text>
<text x="60.7" y="50.2" transform="rotate(-90 60.7 50.2)">2</text>
<text x="30.4" y="58.2">10</text>
<text x="31" y="55.6">9</text>
<text x="86.9" y="69.6">2</text>
<text x="94.5" y="67.1">1</text>
<text x="94.5" y="72.1">3</text>
<text x="181.6" y="79.8">11</text>
<text x="217.7" y="79.8">9</text>
<text x="181.6" y="84.8">12</text>
<text x="181.6" y="87.4">13</text>
<text x="217.7" y="84.8">8</text>
<text x="217.7" y="87.4">7</text>
<text x="181.6" y="95">14</text>
<text x="217.7" y="92.5">2</text>
<text x="182.2" y="97.5">1</text>
<text x="182.2" y="100.1">3</text>
<text x="217.7" y="97.5">5</text>
<text x="181.6" y="102.6">15</text>
<text x="217.7" y="102.6">6</text>
<text x="199.1" y="113.1" transform="rotate(-90 199.1 113.1)">10</text>
<text x="201.7" y="112.5" transform="rotate(-90 201.7 112.5)">4</text>
<text x="96.3" y="172.8" transform="rotate(-90 96.3 172.8)">1</text>
<text x="143.3" y="172.8" transform="rotate(-90 143.3 172.8)">1</text>
<text x="169.9" y="172.8" transform="rotate(-90 169.9 172.8)">1</text>
<text x="96.3" y="181.7" transform="rotate(-90 96.3 181.7)">2</text>
<text x="143.3" y="181.7" transform="rotate(-90 143.3 181.7)">2</text>
<text x="169.9" y="181.7" transform="rotate(-90 169.9 181.7)">2</text>
</g>
<g font-size="1.8" fill="#0f0f0f">
<text x="44.7" y="32.7">USBC_VBUS</text>
<text x="37" y="40.3">USBC_CC2</text>
<text x="39.5" y="37.8">USBC_CC1</text>
</g>
<g font-size="1.8" fill="#0000c2">
<text x="16.5" y="138.5">Mechanical</text>
<text x="28.2" y="138.5">Features</text>
<text x="86.5" y="139">Test</text>
<text x="91.4" y="139">LEDs</text>
<text x="39.7" y="187.3">Right</text>
<text x="45.8" y="187.3">Angle</text>
<text x="52.1" y="187.3">Mounting</text>
<text x="61.8" y="187.3">for</text>
<text x="65.6" y="187.3">Rear</text>
<text x="71.1" y="187.3">Panel</text>
<text x="86.4" y="192.6">Vf</text>
<text x="86.4" y="194.7">I_target</text>
<text x="89.3" y="192.6">=</text>
<text x="92.1" y="192.6">2.25V</text>
<text x="94.7" y="194.7">=</text>
<text x="97.5" y="194.7">10mA</text>
</g>
<g font-size="1.4" fill="#840084">
<text x="68.3" y="30.2" transform="rotate(-90 68.3 30.2)">TP</text>
<text x="182.6" y="30.2" transform="rotate(-90 182.6 30.2)">TP</text>
<text x="262.6" y="82.3" transform="rotate(-90 262.6 82.3)">TP</text>
</g>
<g font-size="1.4" fill="#a90000">
<text x="111.1" y="32.8">2</text>
<text x="111.1" y="35.3">3</text>
<text x="141.6" y="32.8">6</text>
<text x="141.6" y="35.3">7</text>
<text x="141.6" y="37.8">8</text>
<text x="111.1" y="42.9">4</text>
<text x="141.6" y="42.9">5</text>
<text x="125.5" y="48.9" transform="rotate(-90 125.5 48.9)">1</text>
<text x="128" y="48.9" transform="rotate(-90 128 48.9)">9</text>
<text x="147.1" y="51.8" transform="rotate(-90 147.1 51.8)">TP</text>
<text x="42.6" y="173.7">1</text>
<text x="42.6" y="176.3">2</text>
<text x="42.6" y="178.8">3</text>
<text x="42.6" y="181.4">4</text>
</g>
<g font-size="1.4" fill="#006464">
<text x="115.3" y="33.8">VIN</text>
<text x="134.7" y="33.8">VOUT</text>
<text x="115.3" y="36.3">VIN</text>
<text x="134.7" y="36.3">VOUT</text>
<text x="134.7" y="38.8">VOUT</text>
<text x="115.3" y="43.9">*EN</text>
<text x="126.5" y="44.7" transform="rotate(-90 126.5 44.7)">GND</text>
<text x="129" y="44.7" transform="rotate(-90 129 44.7)">EP</text>
<text x="135.2" y="43.9">*FLT</text>
<text x="46.7" y="174.7">1</text>
<text x="46.7" y="177.3">1__1</text>
<text x="46.7" y="179.8">1__2</text>
<text x="46.7" y="182.3">1__3</text>
</g>
</svg>
